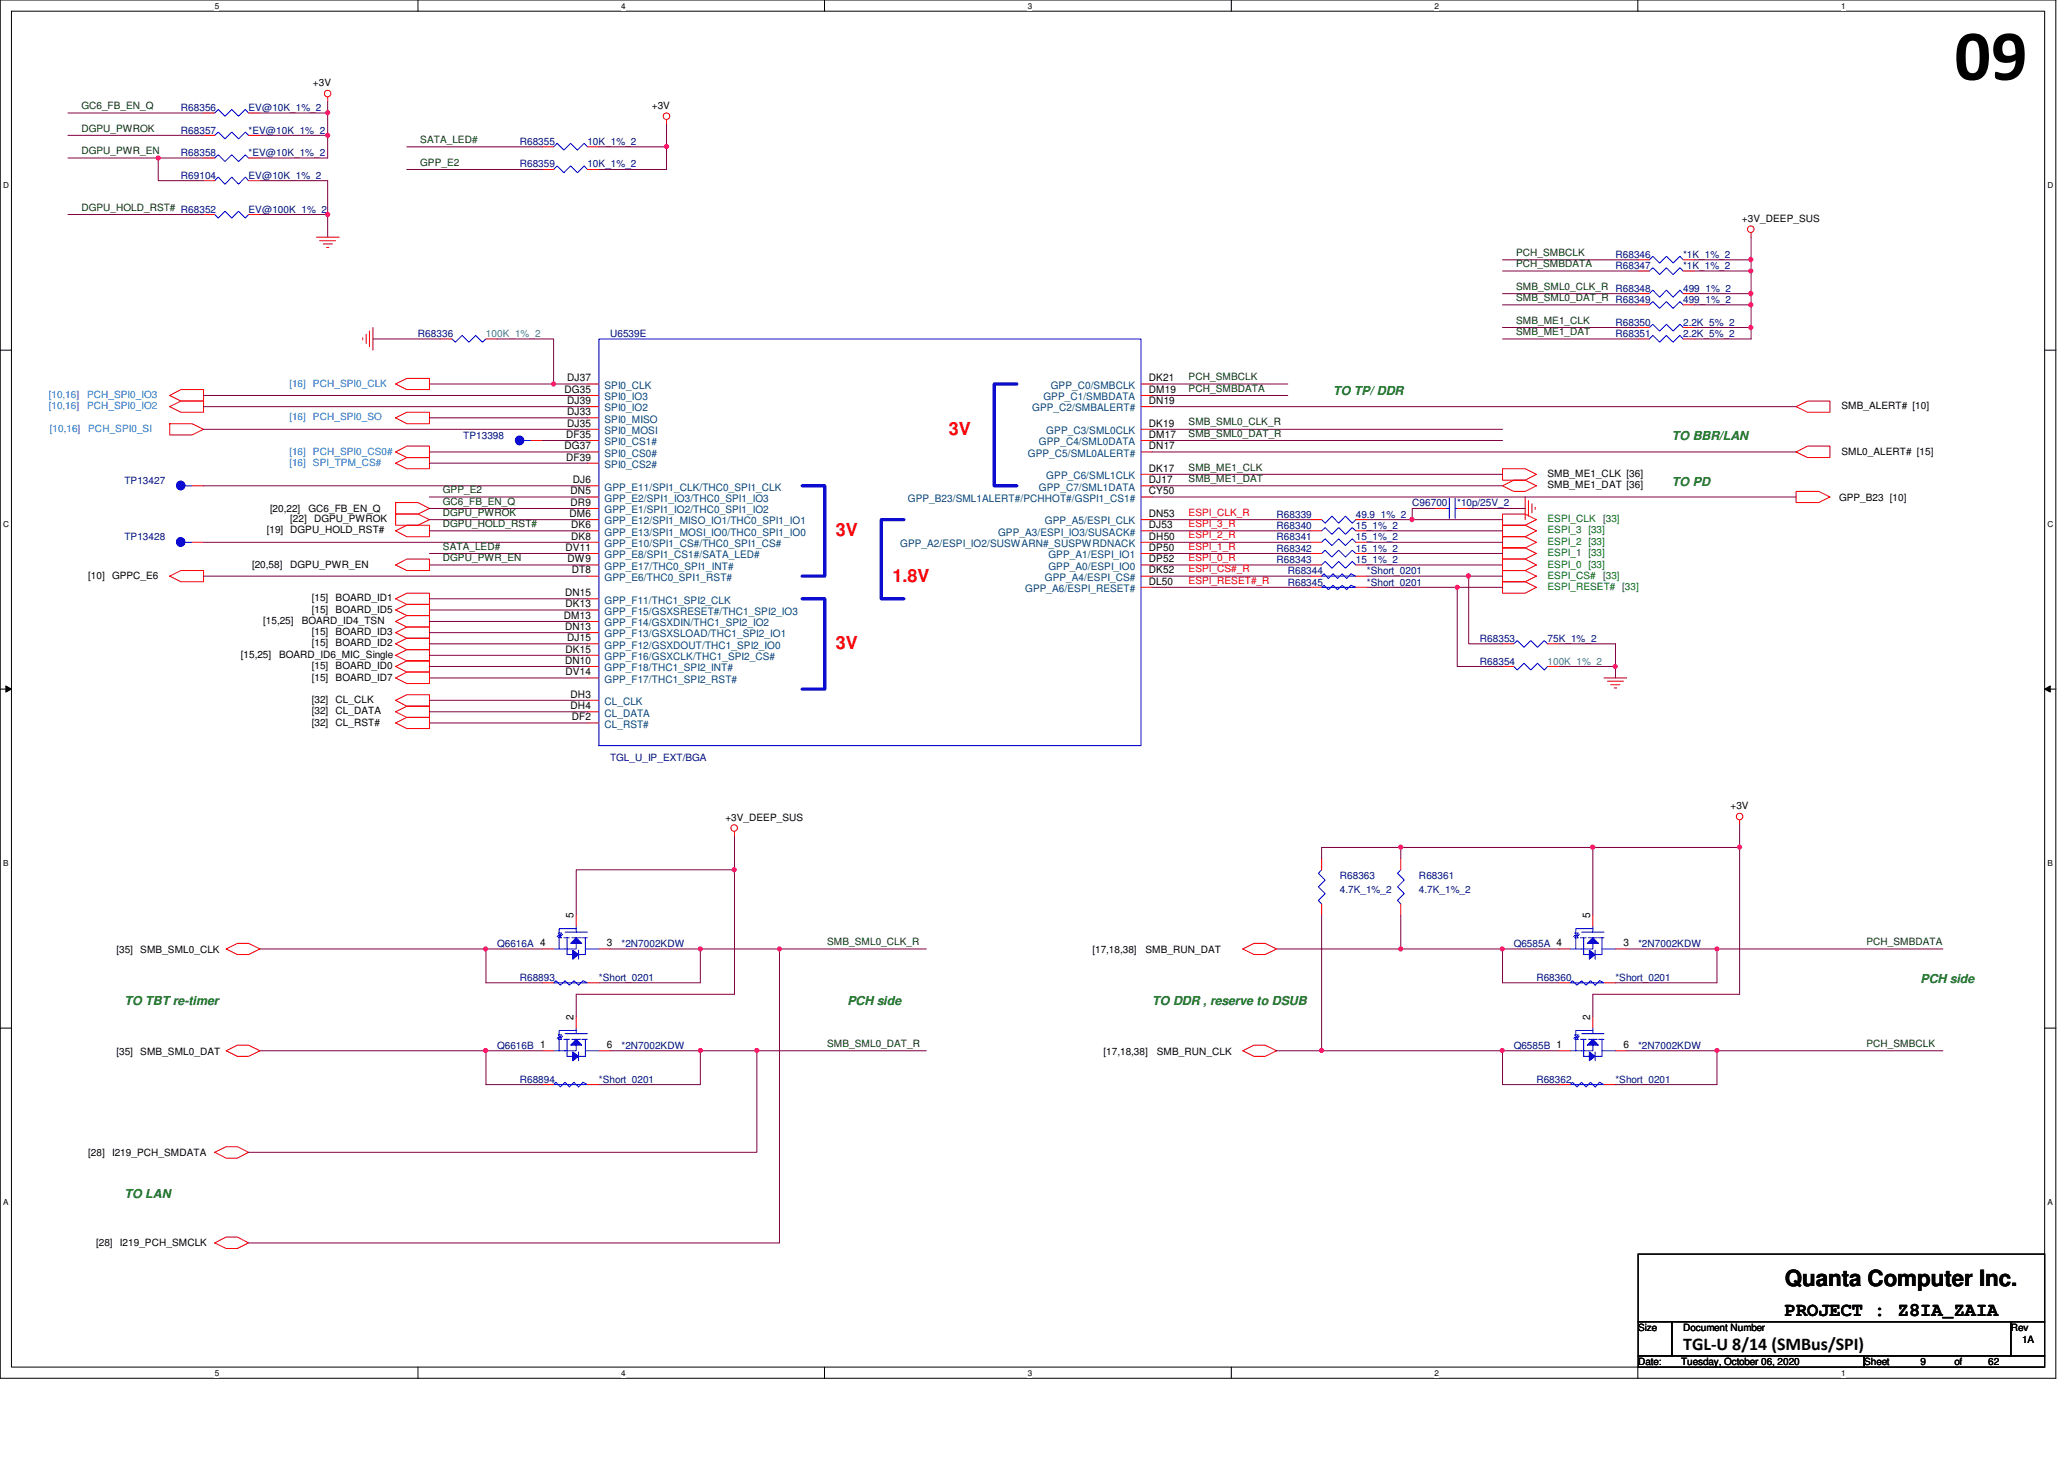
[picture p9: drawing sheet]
<svg xmlns="http://www.w3.org/2000/svg" width="297mm" height="210mm" viewBox="0 0 297 210" stroke-linecap="round" stroke-linejoin="round" font-family="sans-serif">
<path d="M0 0h295.9v198.3h-295.9zM1.6 1.6h292.7v195.1h-292.7z" fill="none" stroke="#000" stroke-width=".14"/>
<g fill="#fff">
<path d="M30.9 .2h.6v1.3h-.6z"/>
<path d="M30.9 196.8h.6v1.4h-.6z"/>
</g>
<path d="M60.2 0v1.6M60.2 196.7v1.6" fill="none" stroke="#000" stroke-width=".14"/>
<g fill="#fff">
<path d="M89.4 .2h.6v1.3h-.6z"/>
<path d="M89.4 196.8h.6v1.4h-.6z"/>
</g>
<path d="M118.7 0v1.6M118.7 196.7v1.6" fill="none" stroke="#000" stroke-width=".14"/>
<g fill="#fff">
<path d="M147.9 .2h.6v1.3h-.6z"/>
<path d="M147.9 196.8h.6v1.4h-.6z"/>
</g>
<path d="M177.2 0v1.6M177.2 196.7v1.6" fill="none" stroke="#000" stroke-width=".14"/>
<g fill="#fff">
<path d="M206.5 .2h.5v1.3h-.5z"/>
<path d="M206.5 196.8h.5v1.4h-.5z"/>
</g>
<path d="M235.7 0v1.6M235.7 196.7v1.6" fill="none" stroke="#000" stroke-width=".14"/>
<g fill="#fff">
<path d="M265 .2h.6v1.3h-.6z"/>
<path d="M265 196.8h.6v1.4h-.6z"/>
<path d="M.5 26h.8v1.3h-.8z"/>
<path d="M294.7 26h.8v1.3h-.8z"/>
<path d="M.5 74.8h.8v1.3h-.8z"/>
<path d="M294.7 74.8h.8v1.3h-.8z"/>
</g>
<path d="M0 50.4h1.6M294.3 50.4h1.6" fill="none" stroke="#000" stroke-width=".14"/>
<g fill="#fff">
<path d="M.5 123.5h.7v1.3h-.7z"/>
<path d="M294.7 123.5h.7v1.3h-.7z"/>
</g>
<path d="M0 99.1h1.6M.8 98.7l.8 .4-.8 .5zM294.3 99.1h1.6M294.3 99.1l.8-.4v.9z" fill="none" stroke="#000" stroke-width=".14"/>
<path d="M.8 98.7l.8 .4-.8 .5zM294.3 99.1l.8-.4v.9z" fill="#000"/>
<g fill="#fff">
<path d="M.5 172.3h.7v1.3h-.7z"/>
<path d="M294.7 172.3h.7v1.3h-.7z"/>
</g>
<path d="M0 147.9h1.6M294.3 147.9h1.6M235.8 180.4h58.5v9.8h-58.5zM235.8 190.2h4.8v4.9h-4.8zM235.8 195.1h32.5v1.6h-32.5zM240.6 190.2h48.8v4.9h-48.8zM268.3 195.1h26v1.6h-26zM289.4 190.2h4.9v4.9h-4.9z" fill="none" stroke="#000" stroke-width=".14"/>
<path d="M146.3 55.2h-3.2v14.7h3.2M115.4 69.9h3.3v13h-3.3M130.1 74.8h-3.3v11.3h3.3M115.4 86.1h3.3v13h-3.3" fill="none" stroke="#00f" stroke-width=".47"/>
<g fill="none" stroke="#f00" stroke-width=".14">
<path d="M47.2 14v.6M95.9 17.2v.7M29.3 26h1.6M29.3 22.7h1.6M35.8 26h1.6M35.8 22.7h1.6M45.5 34.1h3.3M46 34.6h2.3M46.5 35.1h1.3M47 35.6h.3M252 33.5v.6M24.4 58.5l1.6-.8h3.3v1.6h-3.3z"/>
<path d="M24.4 56.9l1.6-.9h3.3v1.7h-3.3zM52.2 48.6v.3M52.7 48.1v1.3M53.2 47.6v2.3M53.7 47.1v3.3M56.9 55.2l1.6-.8h3.3v1.6h-3.3zM258.5 58.5l1.6-.8h3.3v1.6h-3.3zM24.4 61h3.2l1.7 .8-1.7 .8h-3.2zM56.9 60.1l1.6-.8h3.3v1.7h-3.3zM56.9 65l1.6-.8h3.3v1.6h-3.3zM56.9 66.6l1.6-.8h3.3v1.6h-3.3zM56.9 76.4l1.6-.8h3.3v1.6h-3.3z"/>
<path d="M56.9 74h3.3l1.6 .8-1.6 .8h-3.3zM56.9 72.3h3.3l1.6 .9-1.6 .8h-3.3zM216.2 74h3.3l1.6 .8-1.6 .8h-3.3zM216.2 75.6h3.3l1.6 .8-1.6 .8h-3.3zM216.2 77.2h3.3l1.6 .8-1.6 .8h-3.3zM216.2 78.8h3.3l1.6 .8-1.6 .8h-3.3zM216.2 67.4h3.3l1.6 .8-1.6 .9h-3.3zM216.2 69.9l1.6-.8h1.7l1.6 .8-1.6 .8h-1.7zM219.5 71.5v3.3M220 72v2.3M220.5 72.5v1.3M220.9 73v.3"/>
<path d="M258.5 70.7h3.2l1.7 .8-1.7 .8h-3.2zM258.5 65l1.6-.8h3.3v1.6h-3.3zM24.4 82.9l1.6-.8h3.3v1.6h-3.3zM56.9 94.3l1.6-.8h3.3v1.6h-3.3zM56.9 86.1l1.6-.8h3.3v1.7h-3.3zM56.9 92.6l1.6-.8h3.3v1.7h-3.3zM56.9 91l1.6-.8h3.3v1.6h-3.3zM56.9 89.4l1.6-.8h3.3v1.6h-3.3zM56.9 97.5l1.6-.8h3.3v1.6h-3.3zM56.9 87.8l1.6-.8h3.3v1.6h-3.3zM56.9 95.9l1.6-.8h3.3v1.6h-3.3zM56.9 81.3l1.6-.9h3.3v1.7h-3.3z"/>
<path d="M216.2 82.1h3.3l1.6 .8-1.6 .8h-3.3zM216.2 83.7h3.3l1.6 .8-1.6 .8h-3.3zM216.2 80.4h3.3l1.6 .9-1.6 .8h-3.3zM230.8 97.5h3.3M231.3 98h2.3M231.8 98.5h1.3M232.3 99h.4M56.9 100.8l1.6-.9h3.3v1.7h-3.3zM56.9 102.4l1.6-.8h3.3v1.6h-3.3zM56.9 104l1.6-.8h3.3v1.6h-3.3zM105.7 119.6v.7M250.4 118v.7"/>
<path d="M32.6 136.5l1.6-.8h1.6l1.6 .8-1.6 .8h-1.6zM178.9 136.5l1.6-.8h1.6l1.6 .8-1.6 .8h-1.6zM32.6 151.2l1.6-.8h1.6l1.6 .8-1.6 .8h-1.6zM178.9 151.2l1.6-.8h1.6l1.6 .8-1.6 .8h-1.6zM30.9 178.8l1.7-.8h1.6l1.6 .8-1.6 .8h-1.6zM30.9 165.8l1.7-.8h1.6l1.6 .8-1.6 .8h-1.6z"/>
<circle cx="47.1" cy="13.5" r=".47"/>
<circle cx="95.9" cy="16.7" r=".47"/>
<circle cx="252" cy="33" r=".47"/>
<circle cx="105.7" cy="119.1" r=".47"/>
<circle cx="250.3" cy="117.5" r=".47"/>
</g>
<path d="M30.9 26l.5-.5 1 1 1-1 .9 1 1-1 .5 .5M30.9 22.7l.5-.4 1 .9 1-.9 .9 .9 1-.9 .5 .4" fill="none" stroke="#00f" stroke-width=".14"/>
<circle cx="26" cy="78" r=".63" fill="#00f"/>
<g fill="none" stroke="#00f" stroke-width=".14">
<path d="M26.7 78h.9M226 141.4l.3-.3 .6 .6 .7-.6 .7 .6 .6-.6 .7 .6 .6-.6 .6 .3z"/>
<circle cx="26" cy="78" r=".63"/>
</g>
<path d="M27.6 78h1.7M224.4 141.4h1.6M230.8 141.4h1.7" fill="none" stroke="#f00" stroke-width=".14"/>
<path d="M82.9 134.9l.8 .8h-1.6z" fill="#00f"/>
<path d="M82.9 134.9l.8 .8h-1.6z" fill="none" stroke="#00f" stroke-width=".14"/>
<path d="M82.4 136.7l.9 .6-.9 .7z" fill="#00f"/>
<g fill="none" stroke="#00f" stroke-width=".14">
<path d="M237.4 47.1l.5-.4 .9 .9 1-.9 1 .9 1-.9 .4 .4M190.2 78l.5-.5 1 1 1-1 .9 1 1-1 .5 .5M80.3 134.2h.5l-.5 .7h.5zM80.5 134.9v1.6M81 134.4l-.2 .2h-.5l-.1 .1M81.1 134.9h.9M81.3 134.1h3.2M81.6 134.9v2.4h.8M82.3 134.9h1.3M82.4 136.7l.9 .6-.9 .7zM82.9 133.3v.8M82.9 133.6h-2.4v.6"/>
<path d="M82.9 135.7v.8h-3.2M83.3 136.7v1.3M83.7 134.9h.8M84.2 136.5h2M84.2 134.9v2.4h-.9"/>
</g>
<path d="M235.8 47.1h1.6M242.2 47.1h1.7M188.6 78h1.6M195.1 78h1.6M78.1 136.5h1.6M82.9 131.7v1.6M86.2 136.5h1.6" fill="none" stroke="#f00" stroke-width=".14"/>
<path d="M229.2 149.5l.8 .9h-1.6z" fill="#00f"/>
<path d="M229.2 149.5l.8 .9h-1.6z" fill="none" stroke="#00f" stroke-width=".14"/>
<path d="M228.7 151.3l.9 .7-.9 .6z" fill="#00f"/>
<g fill="none" stroke="#00f" stroke-width=".14">
<path d="M30.9 19.5l.5-.5 1 1 1-1 .9 1 1-1 .5 .5M79.7 24.4l.5-.5 .9 .9 1-.9 1 .9 1-.9 .4 .5M65.1 48.8l.4 .4 1-.9 1 .9 .9-.9 1 .9 .5-.4M237.4 48.8l.5-.5 .9 .9 1-.9 1 .9 1-.9 .4 .5M237.4 43.9l.5-.5 .9 1 1-1 1 1 1-1 .4 .5M190.2 76.4l.5-.5 1 1 1-1 .9 1 1-1 .5 .5M190.2 84.5l.3-.3 .7 .6 .7-.6 .6 .6 .7-.6 .6 .6 .6-.6 .7 .3zM217.8 95.9l.6 .5 .9-1 1 1 1-1 .9 1 .5-.5M190.2 125.1l-.5 .5 1 1-1 1 1 1-1 .9 .5 .5M201.6 125.1l-.5 .5 1 1-1 1 1 1-1 .9 .5 .5M226.6 148.9h.5l-.5 .6h.5zM226.8 149.5v1.7"/>
<path d="M227.3 149.1l-.2 .1h-.5l-.1 .2M227.5 149.5h.8M227.6 148.7h3.2M227.9 149.5v2.5h.8M228.6 149.5h1.3M228.7 151.3l.9 .7-.9 .6zM229.2 150.4v.8h-3.2M229.2 147.9v.8M229.2 148.3h-2.4v.6M229.6 151.3v1.3M230 149.5h.8M230.5 149.5v2.5h-.9"/>
<path d="M230.5 151.2h2"/>
</g>
<g fill="none" stroke="#f00" stroke-width=".14">
<path d="M29.3 19.5h1.6M35.8 19.5h1.6M78.1 24.4h1.6M84.5 24.4h1.7M63.4 48.8h1.7M69.9 48.8h1.6M235.8 48.8h1.6M235.8 43.9h1.6M242.2 48.8h1.7M242.2 43.9h1.7M188.6 76.4h1.6M195.1 76.4h1.6"/>
<path d="M188.6 84.5h1.6M195.1 84.5h1.6M216.2 95.9h1.6M222.7 95.9h1.7M190.2 130v1.7M190.2 123.5v1.6M201.6 130v1.7M201.6 123.5v1.6M224.4 151.2h1.6M229.2 146.3v1.6M232.5 151.2h1.6"/>
</g>
<circle cx="26" cy="69.8" r=".63" fill="#00f"/>
<g fill="none" stroke="#00f" stroke-width=".14">
<path d="M26.7 69.9h.9"/>
<circle cx="26" cy="69.8" r=".63"/>
</g>
<path d="M27.6 69.9h1.7" fill="none" stroke="#f00" stroke-width=".14"/>
<circle cx="74.8" cy="63.4" r=".63" fill="#00f"/>
<g fill="none" stroke="#00f" stroke-width=".14">
<path d="M75.4 63.4h1M190.2 74.8l.5 .5 1-1 1 1 .9-1 1 1 .5-.5M190.2 81.3l.5-.5 1 .9 1-.9 .9 .9 1-.9 .5 .5M190.2 82.9l.3-.4 .7 .7 .7-.7 .6 .7 .7-.7 .6 .7 .6-.7 .7 .4z"/>
<circle cx="74.8" cy="63.4" r=".63"/>
</g>
<path d="M76.4 63.4h1.7M188.6 74.8h1.6M195.1 74.8h1.6M188.6 81.3h1.6M188.6 82.9h1.6M195.1 81.3h1.6M195.1 82.9h1.6" fill="none" stroke="#f00" stroke-width=".14"/>
<path d="M229.2 134.9l.8 .8h-1.6z" fill="#00f"/>
<path d="M229.2 134.9l.8 .8h-1.6z" fill="none" stroke="#00f" stroke-width=".14"/>
<path d="M228.7 136.7l.9 .6-.9 .7z" fill="#00f"/>
<g fill="none" stroke="#00f" stroke-width=".14">
<path d="M30.9 16.3l.5-.6 1 1 1-1 .9 1 1-1 .5 .6M30.9 30.9l.5 .5 1-1 1 1 .9-1 1 1 .5-.5M237.4 37.4l.5-.5 .9 .9 1-.9 1 .9 1-.9 .4 .5M86.2 48.8h78v58.5h-78zM237.4 42.2l.5-.5 .9 1.1 1-1.1 1 1.1 1-1.1 .4 .5M190.2 79.6l.5-.4 1 .9 1-.9 .9 .9 1-.9 .5 .4M208.1 73.2h.5M208.6 71.7v2.9M209.4 71.7v2.9M209.4 73.2h.3M217.8 92.6l.6-.4 .9 .9 1-.9 1 .9 .9-.9 .5 .4M226.6 134.2h.5l-.5 .7h.5z"/>
<path d="M226.8 134.9v1.6M227.3 134.4l-.2 .2h-.5l-.1 .1M227.5 134.9h.8M227.6 134.1h3.2M227.9 134.9v2.4h.8M228.6 134.9h1.3M228.7 136.7l.9 .6-.9 .7zM229.2 135.7v.8h-3.2M229.2 133.3v.8M229.2 133.6h-2.4v.6M229.6 136.7v1.3M230 134.9h.8"/>
<path d="M230.5 134.9v2.4h-.9M230.5 136.5h2M79.7 156l.3-.3 .6 .7 .7-.7 .7 .7 .6-.7 .7 .7 .6-.7 .6 .3zM226 156l.3-.3 .6 .7 .7-.7 .7 .7 .6-.7 .7 .7 .6-.7 .6 .3z"/>
</g>
<g fill="none" stroke="#f00" stroke-width=".14">
<path d="M29.3 16.3h1.6M35.8 16.3h1.6M29.3 30.9h1.6M35.8 30.9h1.6M235.8 37.4h1.6M242.2 37.4h1.7M84.5 55.2h1.7M84.5 58.5h1.7M84.5 56.9h1.7M164.2 56.9h1.6M164.2 55.2h1.6M164.2 58.5h1.6"/>
<path d="M235.8 42.2h1.6M242.2 42.2h1.7M84.5 74.8h1.7M84.5 65h1.7M84.5 73.2h1.7M84.5 71.5h1.7M84.5 60.1h1.7M84.5 61.8h1.7M84.5 79.6h1.7M84.5 63.4h1.7M84.5 78h1.7M84.5 66.6h1.7"/>
<path d="M84.5 76.4h1.7M84.5 69.9h1.7M164.2 69.9h1.6M164.2 68.2h1.6M164.2 79.6h1.6M164.2 71.5h1.6M164.2 76.4h1.6M164.2 65h1.6M164.2 78h1.6M164.2 63.4h1.6M164.2 74.8h1.6M164.2 61.8h1.6"/>
<path d="M188.6 79.6h1.6M195.1 79.6h1.6M206.5 73.2h1.6M209.7 73.2h1.7M84.5 94.3h1.7M84.5 91h1.7M84.5 95.9h1.7M84.5 86.1h1.7M84.5 89.4h1.7M84.5 82.9h1.7M84.5 81.3h1.7M84.5 87.8h1.7"/>
<path d="M84.5 97.5h1.7M84.5 92.6h1.7M164.2 82.9h1.6M164.2 81.3h1.6M164.2 84.5h1.6M216.2 92.6h1.6M222.7 92.6h1.7M84.5 102.4h1.7M84.5 104h1.7M84.5 100.8h1.7M224.4 136.5h1.6M229.2 131.7v1.6"/>
<path d="M232.5 136.5h1.6M78.1 156h1.6M84.5 156h1.7M224.4 156h1.6M230.8 156h1.7"/>
</g>
<path d="M82.9 149.5l.8 .9h-1.6z" fill="#00f"/>
<path d="M82.9 149.5l.8 .9h-1.6z" fill="none" stroke="#00f" stroke-width=".14"/>
<path d="M82.4 151.3l.9 .7-.9 .6z" fill="#00f"/>
<g fill="none" stroke="#00f" stroke-width=".14">
<path d="M79.7 21.1l.5-.5 .9 1 1-1 1 1 1-1 .4 .5M237.4 39l.5-.5 .9 1 1-1 1 1 1-1 .4 .5M79.7 141.4l.3-.3 .6 .6 .7-.6 .7 .6 .6-.6 .7 .6 .6-.6 .6 .3zM80.3 148.9h.5l-.5 .6h.5zM80.5 149.5v1.7M81 149.1l-.2 .1h-.5l-.1 .2M81.1 149.5h.9M81.3 148.7h3.2M81.6 149.5v2.5h.8M82.3 149.5h1.3M82.4 151.3l.9 .7-.9 .6zM82.9 147.9v.8"/>
<path d="M82.9 148.3h-2.4v.6M82.9 150.4v.8h-3.2M83.3 151.3v1.3M83.7 149.5h.8M84.2 151.2h2M84.2 149.5v2.5h-.9"/>
</g>
<path d="M78.1 21.1h1.6M84.5 21.1h1.7M235.8 39h1.6M242.2 39h1.7M78.1 151.2h1.6M78.1 141.4h1.6M82.9 146.3v1.6M84.5 141.4h1.7M86.2 151.2h1.6" fill="none" stroke="#f00" stroke-width=".14"/>
<g fill="none" stroke="#800040" stroke-width=".14">
<path d="M165.8 74.8h22.8M165.8 79.6h22.8M165.8 78h22.8M165.8 76.4h22.8M196.7 74.8h6.5M196.7 79.6h19.5M196.7 78h19.5M196.7 76.4h19.5M165.8 81.3h22.8M165.8 84.5h22.8M165.8 82.9h22.8M196.7 82.9h14.7"/>
<path d="M196.7 81.3h19.5"/>
</g>
<circle cx="211.3" cy="82.9" r=".31" fill="#f0f"/>
<circle cx="211.3" cy="82.9" r=".31" fill="none" stroke="#f0f" stroke-width=".14"/>
<g fill="none" stroke="#800040" stroke-width=".14">
<path d="M29.3 58.5h55.2M29.3 56.9h55.2M53.7 48.8h9.7M71.5 48.8h8.2v6.4h-17.9M29.3 61.8h55.2M29.3 69.9h55.2M29.3 78h55.2M61.8 60.1h22.7M61.8 65h22.7M61.8 66.6h22.7M165.8 71.5h92.7M211.4 73.2h8.1"/>
<path d="M29.3 82.9h55.2M61.8 94.3h22.7M61.8 86.1h22.7M61.8 92.6h22.7M61.8 91h22.7M61.8 89.4h22.7M61.8 97.5h22.7M61.8 87.8h22.7M61.8 95.9h22.7M196.7 84.5h13"/>
</g>
<circle cx="79.7" cy="55.2" r=".3" fill="#f0f"/>
<circle cx="79.7" cy="55.2" r=".3" fill="none" stroke="#f0f" stroke-width=".14"/>
<path d="M95.9 17.9v3.2h-9.7M58.5 21.1h19.6M79.7 55.2h4.8M61.8 79.6h22.7" fill="none" stroke="#800040" stroke-width=".14"/>
<circle cx="95.9" cy="21.1" r=".3" fill="#f0f"/>
<circle cx="95.9" cy="21.1" r=".3" fill="none" stroke="#f0f" stroke-width=".14"/>
<path d="M250.4 118.7v3.2M250.4 121.9v21.1M250.4 121.9h-21.2v9.8" fill="none" stroke="#800040" stroke-width=".14"/>
<circle cx="250.4" cy="121.9" r=".3" fill="#f0f"/>
<circle cx="250.4" cy="121.9" r=".3" fill="none" stroke="#f0f" stroke-width=".14"/>
<path d="M183.7 136.5h17.9" fill="none" stroke="#800040" stroke-width=".14"/>
<circle cx="201.6" cy="136.5" r=".3" fill="#f0f"/>
<circle cx="201.6" cy="136.5" r=".3" fill="none" stroke="#f0f" stroke-width=".14"/>
<path d="M216.2 136.5h8.2" fill="none" stroke="#800040" stroke-width=".14"/>
<circle cx="216.2" cy="136.5" r=".3" fill="#f0f"/>
<circle cx="216.2" cy="136.5" r=".3" fill="none" stroke="#f0f" stroke-width=".14"/>
<path d="M216.2 136.5v4.9h8.2M234.1 136.5h13v4.9h-14.6M183.7 151.2h6.5M216.2 151.2h8.2M229.2 143h21.2" fill="none" stroke="#800040" stroke-width=".14"/>
<circle cx="216.2" cy="151.1" r=".3" fill="#f0f"/>
<circle cx="216.2" cy="151.1" r=".3" fill="none" stroke="#f0f" stroke-width=".14"/>
<g fill="none" stroke="#800040" stroke-width=".14">
<path d="M216.2 37.4h19.6M243.9 37.4h8.1M252 34.1v3.3M252 37.4v1.6M165.8 58.5h92.7M165.8 55.2h19.5M165.8 56.9h19.5M165.8 68.2h50.4M165.8 69.9h50.4M165.8 61.8h50.4M165.8 63.4h50.4M165.8 65h92.7"/>
<path d="M216.2 151.2v4.8h8.2M234.1 151.2h13v4.8h-14.6"/>
</g>
<circle cx="252" cy="39" r=".3" fill="#f0f"/>
<circle cx="252" cy="39" r=".3" fill="none" stroke="#f0f" stroke-width=".14"/>
<circle cx="252" cy="37.3" r=".3" fill="#f0f"/>
<circle cx="252" cy="37.3" r=".3" fill="none" stroke="#f0f" stroke-width=".14"/>
<path d="M216.2 39h19.6M243.9 39h8.1v3.2M216.2 42.2h19.6M243.9 42.2h8.1M252 42.2v1.7" fill="none" stroke="#800040" stroke-width=".14"/>
<circle cx="252" cy="43.9" r=".3" fill="#f0f"/>
<circle cx="252" cy="43.9" r=".3" fill="none" stroke="#f0f" stroke-width=".14"/>
<circle cx="252" cy="42.2" r=".31" fill="#f0f"/>
<circle cx="252" cy="42.2" r=".31" fill="none" stroke="#f0f" stroke-width=".14"/>
<path d="M216.2 43.9h19.6M216.2 47.1h19.6M243.9 43.9h8.1v3.2M243.9 47.1h8.1M252 47.1v1.7" fill="none" stroke="#800040" stroke-width=".14"/>
<circle cx="252" cy="47.1" r=".3" fill="#f0f"/>
<circle cx="252" cy="47.1" r=".3" fill="none" stroke="#f0f" stroke-width=".14"/>
<g fill="none" stroke="#800040" stroke-width=".14">
<path d="M9.8 30.9h19.5M37.4 30.9h9.8v3.2M58.5 24.4h19.6M95.9 21.1v3.3h-9.7M216.2 48.8h19.6M243.9 48.8h8.1M61.8 76.4h22.7M61.8 74.8h22.7M61.8 71.5h22.7M61.8 73.2h22.7M61.8 81.3h22.7M201.6 121.9h-11.4v1.6"/>
<path d="M201.6 121.9v1.6M201.6 121.9h27.6"/>
</g>
<circle cx="229.2" cy="121.9" r=".31" fill="#f0f"/>
<circle cx="229.2" cy="121.9" r=".31" fill="none" stroke="#f0f" stroke-width=".14"/>
<circle cx="201.6" cy="121.9" r=".3" fill="#f0f"/>
<circle cx="201.6" cy="121.9" r=".3" fill="none" stroke="#f0f" stroke-width=".14"/>
<path d="M190.2 131.7v19.5" fill="none" stroke="#800040" stroke-width=".14"/>
<circle cx="190.2" cy="151.1" r=".3" fill="#f0f"/>
<circle cx="190.2" cy="151.1" r=".3" fill="none" stroke="#f0f" stroke-width=".14"/>
<path d="M206.5 73.2h-3.3v1.6h13M201.6 131.7v4.8h14.6M190.2 151.2h26" fill="none" stroke="#800040" stroke-width=".14"/>
<circle cx="203.2" cy="74.7" r=".31" fill="#f0f"/>
<circle cx="203.2" cy="74.7" r=".31" fill="none" stroke="#f0f" stroke-width=".14"/>
<path d="M9.8 16.3h19.5M37.4 16.3h9.8" fill="none" stroke="#800040" stroke-width=".14"/>
<circle cx="47.2" cy="16.2" r=".3" fill="#f0f"/>
<circle cx="47.2" cy="16.2" r=".3" fill="none" stroke="#f0f" stroke-width=".14"/>
<path d="M9.8 19.5h19.5M37.4 19.5h9.8" fill="none" stroke="#800040" stroke-width=".14"/>
<circle cx="47.2" cy="19.5" r=".3" fill="#f0f"/>
<circle cx="47.2" cy="19.5" r=".3" fill="none" stroke="#f0f" stroke-width=".14"/>
<path d="M9.8 22.7h13" fill="none" stroke="#800040" stroke-width=".14"/>
<circle cx="22.8" cy="22.7" r=".3" fill="#f0f"/>
<circle cx="22.8" cy="22.7" r=".3" fill="none" stroke="#f0f" stroke-width=".14"/>
<path d="M47.2 14.6v8.1h-9.8M224.4 92.6h8.1v3.3h-8.1" fill="none" stroke="#800040" stroke-width=".14"/>
<circle cx="232.5" cy="95.9" r=".3" fill="#f0f"/>
<circle cx="232.5" cy="95.9" r=".3" fill="none" stroke="#f0f" stroke-width=".14"/>
<path d="M209.7 84.5v11.4h6.5M216.2 82.9h-4.8v9.7h4.8M232.5 95.9v1.6" fill="none" stroke="#800040" stroke-width=".14"/>
<circle cx="209.7" cy="84.5" r=".3" fill="#f0f"/>
<circle cx="209.7" cy="84.5" r=".3" fill="none" stroke="#f0f" stroke-width=".14"/>
<path d="M209.7 84.5h6.5M247.1 136.5h32.5M229.2 143v3.3" fill="none" stroke="#800040" stroke-width=".14"/>
<circle cx="247.1" cy="136.5" r=".3" fill="#f0f"/>
<circle cx="247.1" cy="136.5" r=".3" fill="none" stroke="#f0f" stroke-width=".14"/>
<path d="M247.1 151.2h32.5" fill="none" stroke="#800040" stroke-width=".14"/>
<circle cx="247.1" cy="151.1" r=".3" fill="#f0f"/>
<circle cx="247.1" cy="151.1" r=".3" fill="none" stroke="#f0f" stroke-width=".14"/>
<path d="M105.7 120.3v4.8M105.7 125.1v17.9M105.7 125.1h-22.8v6.6" fill="none" stroke="#800040" stroke-width=".14"/>
<circle cx="105.7" cy="125.1" r=".3" fill="#f0f"/>
<circle cx="105.7" cy="125.1" r=".3" fill="none" stroke="#f0f" stroke-width=".14"/>
<path d="M37.4 136.5h32.5M69.9 136.5h8.2M69.9 136.5v4.9" fill="none" stroke="#800040" stroke-width=".14"/>
<circle cx="69.9" cy="136.5" r=".3" fill="#f0f"/>
<circle cx="69.9" cy="136.5" r=".3" fill="none" stroke="#f0f" stroke-width=".14"/>
<path d="M87.8 136.5h13" fill="none" stroke="#800040" stroke-width=".14"/>
<circle cx="100.8" cy="136.5" r=".3" fill="#f0f"/>
<circle cx="100.8" cy="136.5" r=".3" fill="none" stroke="#f0f" stroke-width=".14"/>
<path d="M112.2 136.5h-11.4v4.9h-14.6M37.4 151.2h40.7M69.9 141.4h8.2M105.7 143h-22.8v3.3" fill="none" stroke="#800040" stroke-width=".14"/>
<circle cx="69.9" cy="151.1" r=".3" fill="#f0f"/>
<circle cx="69.9" cy="151.1" r=".3" fill="none" stroke="#f0f" stroke-width=".14"/>
<path d="M69.9 151.2v4.8M87.8 151.2h13" fill="none" stroke="#800040" stroke-width=".14"/>
<circle cx="100.8" cy="151.1" r=".3" fill="#f0f"/>
<circle cx="100.8" cy="151.1" r=".3" fill="none" stroke="#f0f" stroke-width=".14"/>
<path d="M78.1 63.4h6.4M69.9 156h8.2M108.9 151.2h24.4M108.9 151.2h-8.1v4.8h-14.6M108.9 151.2v14.6h-73.1" fill="none" stroke="#800040" stroke-width=".14"/>
<circle cx="108.9" cy="151.1" r=".3" fill="#f0f"/>
<circle cx="108.9" cy="151.1" r=".3" fill="none" stroke="#f0f" stroke-width=".14"/>
<path d="M112.2 136.5v42.3h-76.4" fill="none" stroke="#800040" stroke-width=".14"/>
<circle cx="112.2" cy="136.5" r=".3" fill="#f0f"/>
<circle cx="112.2" cy="136.5" r=".3" fill="none" stroke="#f0f" stroke-width=".14"/>
<path d="M37.4 26h9.8v4.9M61.8 100.8h22.7M61.8 102.4h22.7M61.8 104h22.7M112.2 136.5h21.1" fill="none" stroke="#800040" stroke-width=".14"/>
<circle cx="47.2" cy="30.9" r=".3" fill="#f0f"/>
<circle cx="47.2" cy="30.9" r=".3" fill="none" stroke="#f0f" stroke-width=".14"/>
<path d="M29.3 22.7h-6.5v3.3h6.5" fill="none" stroke="#800040" stroke-width=".14"/>
<circle cx="211.3" cy="82.9" r=".31" fill="#f0f"/>
<circle cx="211.3" cy="82.9" r=".31" fill="none" stroke="#f0f" stroke-width=".14"/>
<circle cx="79.7" cy="55.2" r=".3" fill="#f0f"/>
<circle cx="79.7" cy="55.2" r=".3" fill="none" stroke="#f0f" stroke-width=".14"/>
<circle cx="95.9" cy="21.1" r=".3" fill="#f0f"/>
<circle cx="95.9" cy="21.1" r=".3" fill="none" stroke="#f0f" stroke-width=".14"/>
<circle cx="250.4" cy="121.9" r=".3" fill="#f0f"/>
<circle cx="250.4" cy="121.9" r=".3" fill="none" stroke="#f0f" stroke-width=".14"/>
<circle cx="201.6" cy="136.5" r=".3" fill="#f0f"/>
<circle cx="201.6" cy="136.5" r=".3" fill="none" stroke="#f0f" stroke-width=".14"/>
<circle cx="216.2" cy="136.5" r=".3" fill="#f0f"/>
<circle cx="216.2" cy="136.5" r=".3" fill="none" stroke="#f0f" stroke-width=".14"/>
<circle cx="216.2" cy="151.1" r=".3" fill="#f0f"/>
<circle cx="216.2" cy="151.1" r=".3" fill="none" stroke="#f0f" stroke-width=".14"/>
<circle cx="252" cy="39" r=".3" fill="#f0f"/>
<circle cx="252" cy="39" r=".3" fill="none" stroke="#f0f" stroke-width=".14"/>
<circle cx="252" cy="37.3" r=".3" fill="#f0f"/>
<circle cx="252" cy="37.3" r=".3" fill="none" stroke="#f0f" stroke-width=".14"/>
<circle cx="252" cy="43.9" r=".3" fill="#f0f"/>
<circle cx="252" cy="43.9" r=".3" fill="none" stroke="#f0f" stroke-width=".14"/>
<circle cx="252" cy="42.2" r=".31" fill="#f0f"/>
<circle cx="252" cy="42.2" r=".31" fill="none" stroke="#f0f" stroke-width=".14"/>
<circle cx="252" cy="47.1" r=".3" fill="#f0f"/>
<circle cx="252" cy="47.1" r=".3" fill="none" stroke="#f0f" stroke-width=".14"/>
<circle cx="229.2" cy="121.9" r=".31" fill="#f0f"/>
<circle cx="229.2" cy="121.9" r=".31" fill="none" stroke="#f0f" stroke-width=".14"/>
<circle cx="201.6" cy="121.9" r=".3" fill="#f0f"/>
<circle cx="201.6" cy="121.9" r=".3" fill="none" stroke="#f0f" stroke-width=".14"/>
<circle cx="190.2" cy="151.1" r=".3" fill="#f0f"/>
<circle cx="190.2" cy="151.1" r=".3" fill="none" stroke="#f0f" stroke-width=".14"/>
<circle cx="203.2" cy="74.7" r=".31" fill="#f0f"/>
<circle cx="203.2" cy="74.7" r=".31" fill="none" stroke="#f0f" stroke-width=".14"/>
<circle cx="47.2" cy="16.2" r=".3" fill="#f0f"/>
<circle cx="47.2" cy="16.2" r=".3" fill="none" stroke="#f0f" stroke-width=".14"/>
<circle cx="47.2" cy="19.5" r=".3" fill="#f0f"/>
<circle cx="47.2" cy="19.5" r=".3" fill="none" stroke="#f0f" stroke-width=".14"/>
<circle cx="22.8" cy="22.7" r=".3" fill="#f0f"/>
<circle cx="22.8" cy="22.7" r=".3" fill="none" stroke="#f0f" stroke-width=".14"/>
<circle cx="232.5" cy="95.9" r=".3" fill="#f0f"/>
<circle cx="232.5" cy="95.9" r=".3" fill="none" stroke="#f0f" stroke-width=".14"/>
<circle cx="209.7" cy="84.5" r=".3" fill="#f0f"/>
<circle cx="209.7" cy="84.5" r=".3" fill="none" stroke="#f0f" stroke-width=".14"/>
<circle cx="247.1" cy="136.5" r=".3" fill="#f0f"/>
<circle cx="247.1" cy="136.5" r=".3" fill="none" stroke="#f0f" stroke-width=".14"/>
<circle cx="247.1" cy="151.1" r=".3" fill="#f0f"/>
<circle cx="247.1" cy="151.1" r=".3" fill="none" stroke="#f0f" stroke-width=".14"/>
<circle cx="105.7" cy="125.1" r=".3" fill="#f0f"/>
<circle cx="105.7" cy="125.1" r=".3" fill="none" stroke="#f0f" stroke-width=".14"/>
<circle cx="69.9" cy="136.5" r=".3" fill="#f0f"/>
<circle cx="69.9" cy="136.5" r=".3" fill="none" stroke="#f0f" stroke-width=".14"/>
<circle cx="100.8" cy="136.5" r=".3" fill="#f0f"/>
<circle cx="100.8" cy="136.5" r=".3" fill="none" stroke="#f0f" stroke-width=".14"/>
<circle cx="69.9" cy="151.1" r=".3" fill="#f0f"/>
<circle cx="69.9" cy="151.1" r=".3" fill="none" stroke="#f0f" stroke-width=".14"/>
<circle cx="100.8" cy="151.1" r=".3" fill="#f0f"/>
<circle cx="100.8" cy="151.1" r=".3" fill="none" stroke="#f0f" stroke-width=".14"/>
<circle cx="108.9" cy="151.1" r=".3" fill="#f0f"/>
<circle cx="108.9" cy="151.1" r=".3" fill="none" stroke="#f0f" stroke-width=".14"/>
<circle cx="112.2" cy="136.5" r=".3" fill="#f0f"/>
<circle cx="112.2" cy="136.5" r=".3" fill="none" stroke="#f0f" stroke-width=".14"/>
<circle cx="47.2" cy="30.9" r=".3" fill="#f0f"/>
<circle cx="47.2" cy="30.9" r=".3" fill="none" stroke="#f0f" stroke-width=".14"/>
<text font-size="10.4" x="281.3" y="11.5">09</text>
<text font-size="3.2" x="256.9" y="185">Quanta Computer Inc.</text>
<text font-size="2.8" x="256.9" y="189.3">PROJECT : Z8IA_ZAIA</text>
<g font-size="2.6" fill="#f00">
<text x="136.6" y="62.5">3V</text>
<text x="120.3" y="77.2">3V</text>
<text x="128.4" y="83.7">1.8V</text>
<text x="120.3" y="93.4">3V</text>
</g>
<text font-size="2.6" x="242.2" y="194.3">TGL-U 8/14 (SMBus/SPI)</text>
<g font-size="1.8" fill="#008000">
<text x="191.9" y="56.9">TO TP/ DDR</text>
<text x="240.6" y="63.4">TO BBR/LAN</text>
<text x="240.6" y="69.8">TO PD</text>
<text x="276.4" y="141.4">PCH side</text>
<text x="17.9" y="144.7">TO TBT re-timer</text>
<text x="122" y="144.7">PCH side</text>
<text x="165.8" y="144.7">TO DDR , reserve to DSUB</text>
<text x="17.9" y="172.3">TO LAN</text>
</g>
<g font-size="1.5">
<text x="81.2" y="56.5">DG35</text>
<text x="81.6" y="54.9">DJ37</text>
<text x="81.6" y="58.1">DJ39</text>
<text x="81.6" y="59.7">DJ33</text>
<text x="165.4" y="54.9">DK21</text>
<text x="165.4" y="56.5">DM19</text>
<text x="165.4" y="58.1">DN19</text>
<text x="81.2" y="64.6">DG37</text>
<text x="81.5" y="63">DF35</text>
<text x="81.6" y="61.4">DJ35</text>
<text x="165.4" y="61.4">DK19</text>
<text x="165.4" y="63">DM17</text>
<text x="165.4" y="64.6">DN17</text>
<text x="81.5" y="66.3">DF39</text>
<text x="82.1" y="71.1">DN5</text>
<text x="82.4" y="69.5">DJ6</text>
<text x="165.4" y="67.9">DK17</text>
<text x="165.4" y="69.5">DJ17</text>
<text x="165.4" y="71.1">CY50</text>
<text x="82" y="74.4">DM6</text>
<text x="82.1" y="72.8">DR9</text>
<text x="82.2" y="77.6">DK8</text>
<text x="82.2" y="76">DK6</text>
<text x="165.4" y="74.4">DN53</text>
<text x="165.4" y="76">DJ53</text>
<text x="165.4" y="77.6">DH50</text>
<text x="81.4" y="79.2">DV11</text>
<text x="81.7" y="80.9">DW9</text>
<text x="82.3" y="82.5">DT8</text>
<text x="165.4" y="82.5">DK52</text>
<text x="165.4" y="79.2">DP50</text>
<text x="165.4" y="80.9">DP52</text>
<text x="81.1" y="89">DM13</text>
<text x="81.3" y="85.8">DN15</text>
<text x="81.4" y="87.4">DK13</text>
<text x="165.4" y="84.1">DL50</text>
<text x="81.3" y="90.6">DN13</text>
<text x="81.3" y="95.5">DN10</text>
<text x="81.4" y="93.9">DK15</text>
<text x="81.6" y="92.2">DJ15</text>
<text x="81.4" y="97.2">DV14</text>
<text x="82.1" y="100.4">DH3</text>
<text x="82.1" y="102">DH4</text>
<text x="82.3" y="103.6">DF2</text>
<text x="82.5" y="132.1" transform="rotate(-90 82.5 132.1)">5</text>
<text x="87.3" y="136.1">3</text>
<text x="228.9" y="132.1" transform="rotate(-90 228.9 132.1)">5</text>
<text x="233.6" y="136.1">3</text>
<text x="82.5" y="146.8" transform="rotate(-90 82.5 146.8)">2</text>
<text x="228.9" y="146.8" transform="rotate(-90 228.9 146.8)">2</text>
<text x="87.3" y="150.8">6</text>
<text x="233.6" y="150.8">6</text>
</g>
<g font-size="1.5" fill="#004080">
<text x="87" y="55.9">SPI0_CLK</text>
<text x="87" y="59.2">SPI0_IO2</text>
<text x="87" y="57.6">SPI0_IO3</text>
<text x="148.5" y="59.2">GPP_C2/SMBALERT#</text>
<text x="150.2" y="57.6">GPP_C1/SMBDATA</text>
<text x="151.2" y="55.9">GPP_C0/SMBCLK</text>
<text x="87" y="65.7">SPI0_CS0#</text>
<text x="87" y="60.8">SPI0_MISO</text>
<text x="87" y="62.4">SPI0_MOSI</text>
<text x="87" y="64.1">SPI0_CS1#</text>
<text x="147.9" y="65.7">GPP_C5/SML0ALERT#</text>
<text x="149.5" y="64.1">GPP_C4/SML0DATA</text>
<text x="150.6" y="62.4">GPP_C3/SML0CLK</text>
<text x="87" y="67.3">SPI0_CS2#</text>
<text x="87" y="70.6">GPP_E11/SPI1_CLK/THC0_SPI1_CLK</text>
<text x="149.5" y="70.6">GPP_C7/SML1DATA</text>
<text x="150.6" y="68.9">GPP_C6/SML1CLK</text>
<text x="87" y="75.4">GPP_E12/SPI1_MISO_IO1/THC0_SPI1_IO1</text>
<text x="87" y="73.8">GPP_E1/SPI1_IO2/THC0_SPI1_IO2</text>
<text x="87" y="72.2">GPP_E2/SPI1_IO3/THC0_SPI1_IO3</text>
<text x="87" y="77">GPP_E13/SPI1_MOSI_IO0/THC0_SPI1_IO0</text>
<text x="130.6" y="72.2">GPP_B23/SML1ALERT#/PCHHOT#/GSPI1_CS1#</text>
<text x="143.6" y="77">GPP_A3/ESPI_IO3/SUSACK#</text>
<text x="150.4" y="75.4">GPP_A5/ESPI_CLK</text>
<text x="87" y="83.6">GPP_E6/THC0_SPI1_RST#</text>
<text x="87" y="82">GPP_E17/THC0_SPI1_INT#</text>
<text x="87" y="80.3">GPP_E8/SPI1_CS1#/SATA_LED#</text>
<text x="87" y="78.7">GPP_E10/SPI1_CS#/THC0_SPI1_CS#</text>
<text x="129.5" y="78.7">GPP_A2/ESPI_IO2/SUSWARN#_SUSPWRDNACK</text>
<text x="150.4" y="83.6">GPP_A4/ESPI_CS#</text>
<text x="150.9" y="80.3">GPP_A1/ESPI_IO1</text>
<text x="150.9" y="82">GPP_A0/ESPI_IO0</text>
<text x="87" y="86.8">GPP_F11/THC1_SPI2_CLK</text>
<text x="87" y="88.4">GPP_F15/GSXSRESET#/THC1_SPI2_IO3</text>
<text x="147.5" y="85.2">GPP_A6/ESPI_RESET#</text>
<text x="87" y="95">GPP_F16/GSXCLK/THC1_SPI2_CS#</text>
<text x="87" y="91.7">GPP_F13/GSXSLOAD/THC1_SPI2_IO1</text>
<text x="87" y="90.1">GPP_F14/GSXDIN/THC1_SPI2_IO2</text>
<text x="87" y="93.3">GPP_F12/GSXDOUT/THC1_SPI2_IO0</text>
<text x="87" y="96.6">GPP_F18/THC1_SPI2_INT#</text>
<text x="87" y="101.4">CL_CLK</text>
<text x="87" y="98.2">GPP_F17/THC1_SPI2_RST#</text>
<text x="87" y="103.1">CL_DATA</text>
<text x="87" y="104.7">CL_RST#</text>
</g>
<g font-size="1.4" fill="#004000">
<text x="11.7" y="15.7">GC6_FB_EN_Q</text>
<text x="11.7" y="18.9">DGPU_PWROK</text>
<text x="11.7" y="22.2">DGPU_PWR_EN</text>
<text x="60.5" y="20.6">SATA_LED#</text>
<text x="60.5" y="23.8">GPP_E2</text>
<text x="11.7" y="30.3">DGPU_HOLD_RST# R68352</text>
<text x="218.2" y="36.8">PCH_SMBCLK</text>
<text x="218.2" y="38.4">PCH_SMBDATA</text>
<text x="218.2" y="41.7">SMB_SML0_CLK_R</text>
<text x="218.2" y="43.3">SMB_SML0_DAT_R R68349</text>
<text x="218.2" y="46.6">SMB_ME1_CLK</text>
<text x="218.2" y="48.2">SMB_ME1_DAT</text>
<text x="171.1" y="54.7">PCH_SMBCLK</text>
<text x="171.1" y="56.3">PCH_SMBDATA</text>
<text x="171.1" y="61.2">SMB_SML0_CLK_R</text>
<text x="171.1" y="62.8">SMB_SML0_DAT_R</text>
<text x="63.8" y="71">GPP_E2</text>
<text x="171.1" y="67.7">SMB_ME1_CLK</text>
<text x="171.1" y="69.3">SMB_ME1_DAT</text>
<text x="63.8" y="75.8">DGPU_HOLD_RST#</text>
<text x="63.8" y="74.2">DGPU_PWROK</text>
<text x="63.8" y="72.6">GC6_FB_EN_Q</text>
<text x="63.8" y="79.1">SATA_LED#</text>
<text x="63.8" y="80.7">DGPU_PWR_EN</text>
<text x="119" y="136">SMB_SML0_CLK_R</text>
<text x="268.6" y="136">PCH_SMBDATA</text>
<text x="119" y="150.6">SMB_SML0_DAT_R</text>
<text x="268.6" y="150.6">PCH_SMBCLK</text>
</g>
<g font-size="1.4" fill="#000080">
<text x="26" y="16">R68356</text>
<text x="35.8" y="16">EV@10K_1%_2</text>
<text x="26" y="22.5">R68358</text>
<text x="26" y="19.2">R68357</text>
<text x="35.8" y="22.5">*EV@10K_1%_2</text>
<text x="35.8" y="19.2">*EV@10K_1%_2</text>
<text x="74.8" y="20.8">R68355</text>
<text x="84.5" y="20.8">10K_1%_2</text>
<text x="26" y="25.7">R69104</text>
<text x="35.8" y="25.7">EV@10K_1%_2</text>
<text x="74.8" y="24.1">R68359</text>
<text x="84.5" y="24.1">10K_1%_2</text>
<text x="35.8" y="30.6">EV@100K_1%_2</text>
<text x="232.5" y="37.1">R68346</text>
<text x="232.5" y="42">R68348</text>
<text x="232.5" y="38.7">R68347</text>
<text x="242.2" y="37.1">*1K_1%_2</text>
<text x="242.2" y="42">499_1%_2</text>
<text x="242.2" y="38.7">*1K_1%_2</text>
<text x="232.5" y="46.9">R68350</text>
<text x="242.2" y="46.9">2.2K_5%_2</text>
<text x="242.2" y="43.6">499_1%_2</text>
<text x="60.2" y="48.5">R68336</text>
<text x="87.8" y="48.5">U6539E</text>
<text x="232.5" y="48.5">R68351</text>
<text x="242.2" y="48.5">2.2K_5%_2</text>
<text x="66.7" y="63.1">TP13398</text>
<text x="17.9" y="69.6">TP13427</text>
<text x="17.9" y="77.7">TP13428</text>
<text x="183.7" y="77.7">R68341</text>
<text x="183.7" y="76.1">R68340</text>
<text x="183.7" y="74.5">R68339</text>
<text x="195.1" y="77.7">15_1%_2</text>
<text x="195.1" y="76.1">15_1%_2</text>
<text x="195.1" y="74.5">49.9_1%_2</text>
<text x="203.2" y="72.9">C96700</text>
<text x="209.7" y="72.9">*10p/25V_2</text>
<text x="183.7" y="81">R68343</text>
<text x="183.7" y="79.4">R68342</text>
<text x="185.3" y="82.6">R68344</text>
<text x="195.1" y="81">15_1%_2</text>
<text x="195.1" y="79.4">15_1%_2</text>
<text x="196.7" y="82.6">*Short_0201</text>
<text x="185.3" y="84.2">R68345</text>
<text x="196.7" y="84.2">*Short_0201</text>
<text x="213" y="95.6">R68354</text>
<text x="213" y="92.4">R68353</text>
<text x="222.7" y="92.4">75K_1%_2</text>
<text x="87.8" y="109.4">TGL_U_IP_EXT/BGA</text>
<text x="192.8" y="126.5">R68363</text>
<text x="192.8" y="128.4">4.7K_1%_2</text>
<text x="204.2" y="126.5">R68361</text>
<text x="204.2" y="128.4">4.7K_1%_2</text>
<text x="71.5" y="136.3">Q6616A 4</text>
<text x="89.4" y="136.3">*2N7002KDW</text>
<text x="217.8" y="136.3">Q6585A 4</text>
<text x="235.8" y="136.3">*2N7002KDW</text>
<text x="74.8" y="141.1">R68893</text>
<text x="86.2" y="141.1">*Short_0201</text>
<text x="221.1" y="141.1">R68360</text>
<text x="232.5" y="141.1">*Short_0201</text>
<text x="71.5" y="150.9">Q6616B 1</text>
<text x="74.8" y="155.8">R68894</text>
<text x="86.2" y="155.8">*Short_0201</text>
<text x="89.4" y="150.9">*2N7002KDW</text>
<text x="217.8" y="150.9">Q6585B 1</text>
<text x="221.1" y="155.8">R68362</text>
<text x="232.5" y="155.8">*Short_0201</text>
<text x="235.8" y="150.9">*2N7002KDW</text>
</g>
<g font-size="1.4">
<text x="45" y="12.4">+3V</text>
<text x="93.8" y="15.7">+3V</text>
<text x="250.7" y="31.9">+3V_DEEP_SUS</text>
<text x="265" y="58.9">SMB_ALERT# [10]</text>
<text x="265" y="65.4">SML0_ALERT# [15]</text>
<text x="222.7" y="68.6">SMB_ME1_CLK [36]</text>
<text x="222.7" y="70.3">SMB_ME1_DAT [36]</text>
<text x="38.4" y="76.8">[19] DGPU_HOLD_RST#</text>
<text x="38.9" y="73.7">[20,22]</text>
<text x="41.8" y="75.1">[22]</text>
<text x="44.4" y="73.7">GC6_FB_EN_Q</text>
<text x="45.2" y="75.1">DGPU_PWROK</text>
<text x="264.7" y="72.1">GPP_B23 [10]</text>
<text x="12.7" y="83.3">[10]</text>
<text x="16.1" y="83.3">GPPC_E6</text>
<text x="36.3" y="81.7">[20,58]</text>
<text x="41.8" y="81.7">DGPU_PWR_EN</text>
<text x="37.9" y="89.8">[15,25]</text>
<text x="43.4" y="89.8">BOARD_ID4_TSN</text>
<text x="44.9" y="86.5">[15]</text>
<text x="44.9" y="88.1">[15]</text>
<text x="48.3" y="86.5">BOARD_ID1</text>
<text x="48.3" y="88.1">BOARD_ID5</text>
<text x="34.7" y="94.7">[15,25]</text>
<text x="40.2" y="94.7">BOARD_ID6_MIC_Single</text>
<text x="44.9" y="93">[15]</text>
<text x="44.9" y="91.4">[15]</text>
<text x="48.3" y="93">BOARD_ID2</text>
<text x="48.3" y="91.4">BOARD_ID3</text>
<text x="44.9" y="97.9">[15]</text>
<text x="44.9" y="96.3">[15]</text>
<text x="44.9" y="101.1">[32]</text>
<text x="48.3" y="97.9">BOARD_ID7</text>
<text x="48.3" y="96.3">BOARD_ID0</text>
<text x="48.3" y="101.1">CL_CLK</text>
<text x="44.9" y="102.8">[32]</text>
<text x="44.9" y="104.4">[32]</text>
<text x="48.3" y="102.8">CL_DATA</text>
<text x="48.3" y="104.4">CL_RST#</text>
<text x="104.4" y="118.1">+3V_DEEP_SUS</text>
<text x="249" y="116.4">+3V</text>
<text x="16.8" y="137.1">[35]</text>
<text x="20.2" y="137.1">SMB_SML0_CLK</text>
<text x="157.2" y="137.1">[17,18,38]</text>
<text x="164.8" y="137.1">SMB_RUN_DAT</text>
<text x="16.8" y="151.7">[35]</text>
<text x="20.2" y="151.7">SMB_SML0_DAT</text>
<text x="158.8" y="151.7">[17,18,38]</text>
<text x="166.5" y="151.7">SMB_RUN_CLK</text>
<text x="12.7" y="166.3">[28]</text>
<text x="16.1" y="166.3">I219_PCH_SMDATA</text>
<text x="13.8" y="179.3">[28]</text>
<text x="17.3" y="179.3">I219_PCH_SMCLK</text>
<text x="235.7" y="191.5">Size</text>
<text x="242.2" y="191.5">Document Number</text>
<text x="289.4" y="191.5">Rev</text>
<text x="235.7" y="196.4">Date:</text>
<text x="241.9" y="196.4">Tuesday, October 06, 2020</text>
<text x="268.3" y="196.4">Sheet</text>
<text x="276.4" y="196.4">9</text>
<text x="281.3" y="196.4">of</text>
<text x="286.1" y="196.4">62</text>
<text x="291" y="193.2">1A</text>
</g>
<g font-size="1.4" fill="#408080">
<text x="69.9" y="48.5">100K_1%_2</text>
<text x="222.7" y="95.6">100K_1%_2</text>
</g>
<g font-size="1.4" fill="#0080ff">
<text x="7" y="58.9">[10,16]</text>
<text x="7" y="57.3">[10,16]</text>
<text x="12.5" y="58.9">PCH_SPI0_IO2</text>
<text x="12.5" y="57.3">PCH_SPI0_IO3</text>
<text x="41.7" y="55.6">[16] PCH_SPI0_CLK</text>
<text x="7.2" y="62.1">[10,16]</text>
<text x="12.7" y="62.1">PCH_SPI0_SI</text>
<text x="41.7" y="60.5">[16] PCH_SPI0_SO</text>
<text x="41.7" y="65.4">[16] PCH_SPI0_CS0#</text>
<text x="41.7" y="67">[16] SPI_TPM_CS#</text>
</g>
<g font-size="1.4" fill="#f00">
<text x="171.1" y="74.2">ESPI_CLK_R</text>
<text x="171.1" y="77.5">ESPI_2_R</text>
<text x="171.1" y="75.8">ESPI_3_R</text>
<text x="171.1" y="80.7">ESPI_0_R</text>
<text x="171.1" y="79.1">ESPI_1_R</text>
<text x="171.1" y="83.9">ESPI_RESET#_R</text>
<text x="171.1" y="82.3">ESPI_CS#_R</text>
</g>
<g font-size="1.4" fill="#008000">
<text x="222.7" y="75.1">ESPI_CLK</text>
<text x="222.7" y="76.8">ESPI_3 [33]</text>
<text x="230.7" y="75.1">[33]</text>
<text x="222.7" y="83.3">ESPI_CS#</text>
<text x="222.7" y="78.4">ESPI_2 [33]</text>
<text x="222.7" y="80">ESPI_1 [33]</text>
<text x="222.7" y="81.7">ESPI_0 [33]</text>
<text x="230.7" y="83.3">[33]</text>
<text x="222.7" y="84.9">ESPI_RESET# [33]</text>
</g>
<g font-size="1.2">
<text x="30.9" y="1.2">5</text>
<text x="89.4" y="1.2">4</text>
<text x="147.9" y="1.2">3</text>
<text x="206.5" y="1.2">2</text>
<text x="265" y="1.2">1</text>
<text x=".5" y="27.1">D</text>
<text x="294.7" y="27.1">D</text>
<text x=".5" y="75.8">C</text>
<text x="294.7" y="75.8">C</text>
<text x=".5" y="124.6">B</text>
<text x="294.7" y="124.6">B</text>
<text x=".5" y="173.4">A</text>
<text x="294.7" y="173.4">A</text>
<text x="30.9" y="197.9">5</text>
<text x="89.4" y="197.9">4</text>
<text x="147.9" y="197.9">3</text>
<text x="206.5" y="197.9">2</text>
<text x="265" y="197.9">1</text>
</g>
</svg>
